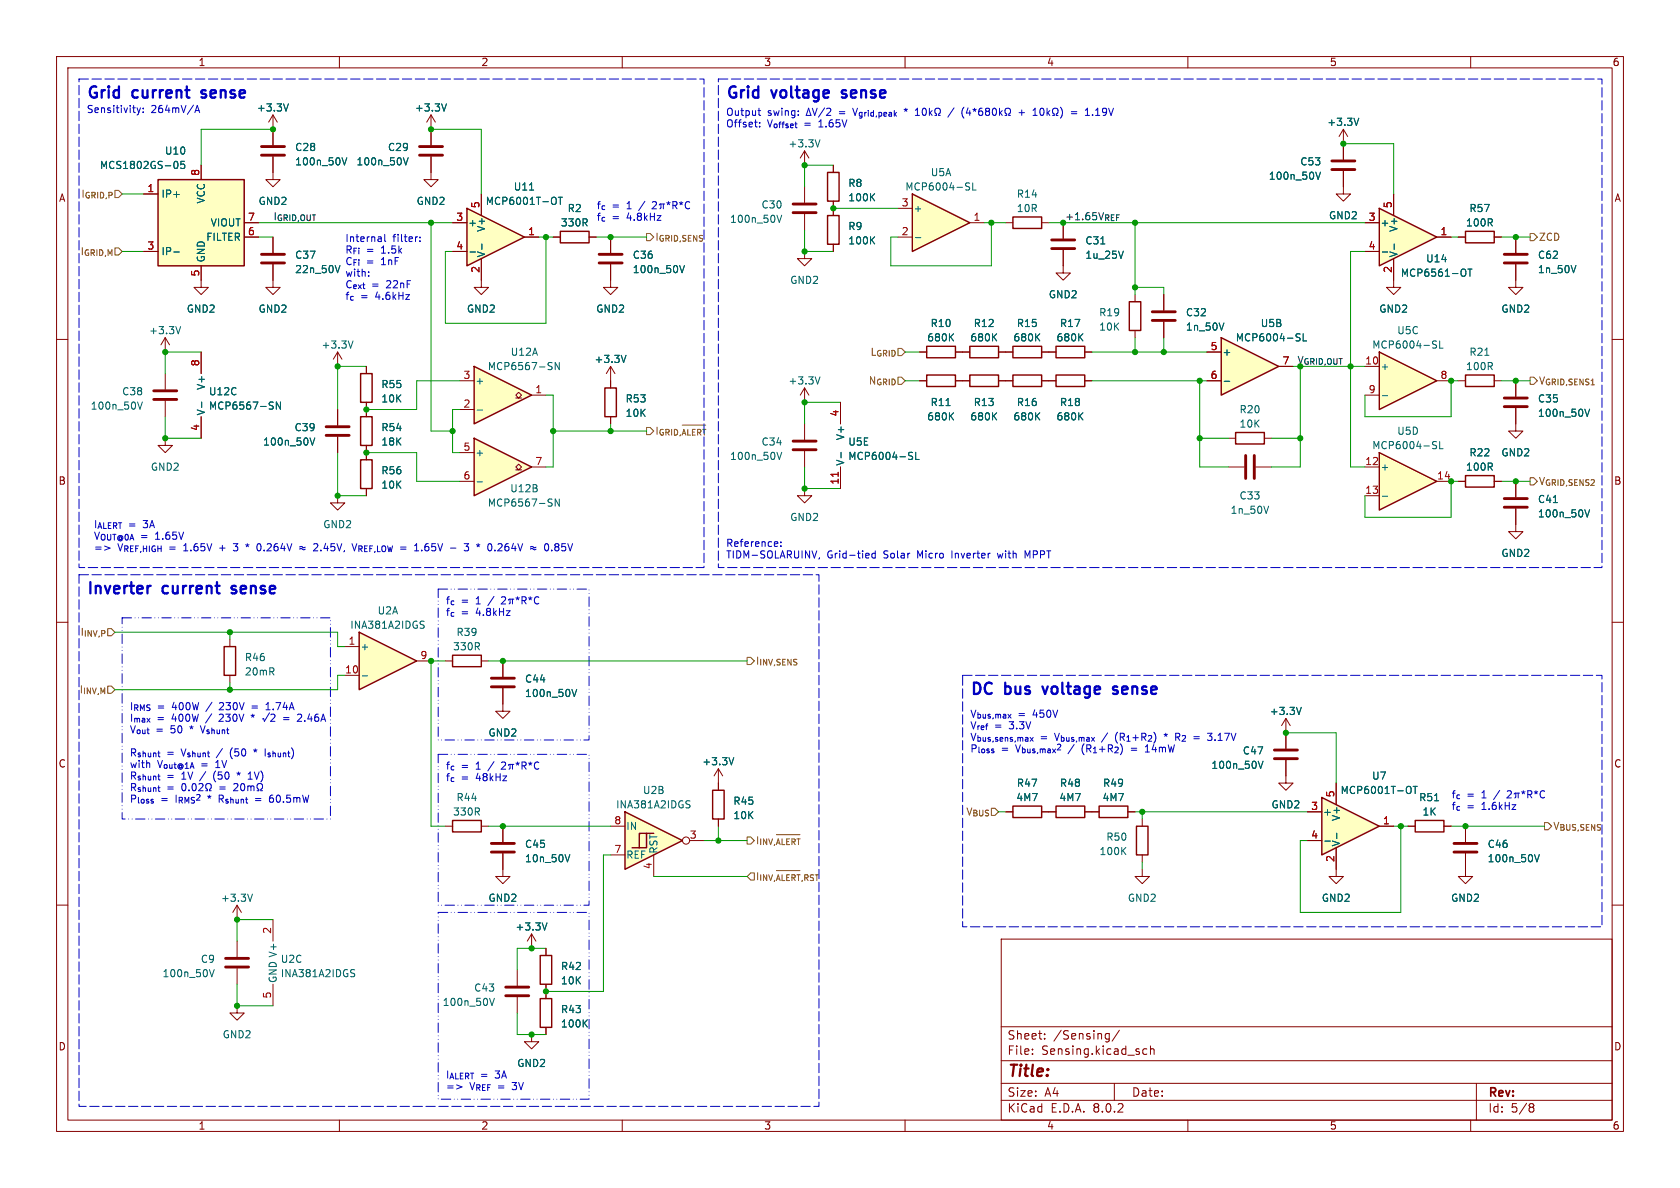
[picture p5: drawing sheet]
<svg xmlns="http://www.w3.org/2000/svg" width="297mm" height="210mm" viewBox="0 0 297 210" stroke-linecap="round" stroke-linejoin="round" font-family="sans-serif">
<g fill="none" stroke="#840000" stroke-width=".18">
<path d="M10 10h277v190h-277zM12 12h273v186h-273zM60 10v2M110 10v2M160 10v2M210 10v2M260 10v2M76.2 20.3l-.8 1.3M76.2 20.3v2.6M76.2 20.3l.8 1.3M10 60h2M85.1 49.5v1.3h1.3l-1.3 1.3-1.3-1.3h1.3"/>
<path d="M285 60h2M59.7 62.2l-.8 1.3M59.7 62.2v2.6M59.7 62.2l.8 1.3M217.2 77.5h1.2M223.5 77.5h1.3M217.2 82.6h2.8M222 82.6h2.8M257.8 85.1h1.3M264.2 85.1h1.2M10 110h2M285 110h2"/>
<path d="M10 160h2M285 160h2M177 166h108v32h-108zM60 198v2M110 198v2M160 198v2M177 194.5h108M177 191.5h108M177 187.5h108M177 181.5h108M182.5 186.3v.1M182.5 185.5v.1"/>
<path d="M184.7 183.6v.1M184.7 182.8v.1M195.7 182.7l.4 .1M196.1 182.7v1.2l-.1 .2-.4 .1M196.1 183.6l-.4 .1M197 191.5v3M197.9 182.1l-1.3 2M202 186.1l.3 .3 .4-.1M202.7 185.5l-.4-.1-.3 .3M203.4 185.5l.2-.1 .4 .1v.9M203.4 184.9v1.5M210 198v2"/>
<path d="M260 198v2M261 191.5v6.5M270.6 195.1h.3l.3 .3-.3 .3M270.6 195.7h.3M270.9 195.7l.2 .2 .1 .4-.3 .3h-.3"/>
</g>
<path d="M78.9 18.4l-.4 1.2M62.4 60.3l-.4 1.2M224.3 89.5l-.4 1.2" fill="none" stroke="#006464" stroke-width=".18"/>
<path d="M218.4 76.5h5.1v2h-5.1zM259.1 84.1h5.1v2h-5.1z" fill="none" stroke="#840000" stroke-width=".25"/>
<path d="M220.2 80.5v4.1M221.7 80.5v4.1" fill="none" stroke="#840000" stroke-width=".51"/>
<path d="M82.5 36.8l10.2 5.1-10.2 5.1z" fill="#ffffc2"/>
<path d="M82.5 36.8l10.2 5.1-10.2 5.1z" fill="none" stroke="#840000" stroke-width=".25"/>
<path d="M76.2 27.7v4.1h1.3l-1.3 1.2-1.3-1.2h1.3M76.2 22.9v2.8M80 39.4h2.5M85.1 34.3v3.8M80 44.5h2.5M85.1 45.7v3.8M92.7 41.9h2.5" fill="none" stroke="#840000" stroke-width=".18"/>
<path d="M71.3 27.9l.4 1.3 .5-1.3M93.6 33.6h.7M98.7 34.9h.7M99.1 34.9v1.2M83.1 44.5h.9M85.2 43.1v1" fill="none" stroke="#006464" stroke-width=".18"/>
<path d="M74.2 27.4h4M74.2 25.9h4" fill="none" stroke="#840000" stroke-width=".51"/>
<path d="M243.8 80l10.2 5.1-10.2 5.1z" fill="#ffffc2"/>
<path d="M243.8 80l10.2 5.1-10.2 5.1z" fill="none" stroke="#840000" stroke-width=".25"/>
<path d="M48.3 27.7v4.1h1.2l-1.2 1.2-1.3-1.2h1.3M48.3 20.3l-.8 1.3M48.3 20.3v5.4M48.3 20.3l.7 1.3M48.3 46.7v4.1h1.2l-1.2 1.3-1.3-1.3h1.3M48.3 41.9v2.8M241.3 82.6h2.5M241.3 87.6h2.5M254 85.1h2.5" fill="none" stroke="#840000" stroke-width=".18"/>
<path d="M51 18.4l-.4 1.2M60.5 27.9l.4 1.3 .4-1.3M60.1 46.9l-.4 1.3M253.5 78.7l.3 .1 .2 .3-.3 .2h-.3M253.5 78l.5 .1M254.5 78v1.3h.6M244.4 87.7h.9" fill="none" stroke="#006464" stroke-width=".18"/>
<path d="M46.2 27.4h4.1M46.2 25.9h4.1M46.2 46.5h4.1M46.2 45h4.1" fill="none" stroke="#840000" stroke-width=".51"/>
<path d="M83.8 64.8l10.2 5.1-10.2 5z" fill="#ffffc2"/>
<path d="M83.8 64.8l10.2 5.1-10.2 5z" fill="none" stroke="#840000" stroke-width=".25"/>
<path d="M237.5 25.4v2.8M237.5 30.2v2.8M29.2 59.7l-.8 1.3M29.2 59.7v2.5M29.2 59.7l.8 1.3M35.6 62.2v3.8M35.6 73.7v3.8M81.3 72.4h2.5M81.3 67.3h2.5M91.2 70.4h.5l-.5-.5 .5-.6 .5 .6-.5 .5h.5M94 69.9h2.5" fill="none" stroke="#840000" stroke-width=".18"/>
<path d="M232.6 30.4l.4 1.3 .4-1.3M31.9 57.7l-.4 1.3M35.7 71.1v.9M48.1 71.1h.2M48.2 71.8l.1 .2-.1 .3M49.6 71.1v1.2l-.7-1.2v1.2M84.3 72.5h1M97.4 64.1h.2M97.5 64.8l.1 .2-.1 .3M98.9 64.1v1.2l-.7-1.2v1.2" fill="none" stroke="#006464" stroke-width=".18"/>
<path d="M235.5 30h4M235.5 28.4h4" fill="none" stroke="#840000" stroke-width=".51"/>
<path d="M215.9 59.7l10.2 5.1-10.2 5.1z" fill="#ffffc2"/>
<path d="M215.9 59.7l10.2 5.1-10.2 5.1z" fill="none" stroke="#840000" stroke-width=".25"/>
<path d="M213.4 62.2h2.5M213.4 67.3h2.5M226.1 64.8h2.5" fill="none" stroke="#840000" stroke-width=".18"/>
<path d="M229.4 59.6l.3 .1 .1 .3-.2 .3h-.3M229.4 59l.4 .1M230.4 59v1.3h.6M216.4 67.4h1" fill="none" stroke="#006464" stroke-width=".18"/>
<path d="M243.8 62.2l10.2 5.1-10.2 5.1z" fill="#ffffc2"/>
<path d="M243.8 62.2l10.2 5.1-10.2 5.1zM259.1 66.3h5.1v2h-5.1z" fill="none" stroke="#840000" stroke-width=".25"/>
<path d="M246.4 49.5v1.3h1.2l-1.2 1.3-1.3-1.3h1.3M241.3 64.8h2.5M241.3 69.9h2.5M254 67.3h2.5M257.8 67.3h1.3M264.2 67.3h1.2" fill="none" stroke="#840000" stroke-width=".18"/>
<path d="M244.4 69.9h.9M253.5 60.9l.3 .1 .2 .3-.3 .2h-.3M253.5 60.3h.5M254.5 60.3v1.2h.6M262.5 62.8h.7" fill="none" stroke="#006464" stroke-width=".18"/>
<path d="M243.8 36.8l10.2 5.1-10.2 5.1z" fill="#ffffc2"/>
<path d="M243.8 36.8l10.2 5.1-10.2 5.1zM259.1 40.9h5.1v2h-5.1z" fill="none" stroke="#840000" stroke-width=".25"/>
<g fill="none" stroke="#840000" stroke-width=".18">
<path d="M237.5 33v1.3h1.3l-1.3 1.3-1.3-1.3h1.3M237.5 22.9l-.8 1.2M237.5 22.9v2.5M237.5 22.9l.8 1.2M241.3 39.4h2.5M246.4 34.3v3.8M205.7 52.1v2.8M205.7 56.9v2.8M241.3 44.5h2.5M246.4 45.7v3.8M254 41.9h2.5M257.8 41.9h1.3"/>
<path d="M264.2 41.9h1.2M268 46.7v4.1h1.2l-1.2 1.3-1.3-1.3h1.3M268 41.9v2.8M29.2 66v2.8M29.2 70.9v2.8M268 72.1v4.1h1.2l-1.2 1.3-1.3-1.3h1.3M268 67.3v2.8M268 89.9v4.1h1.2l-1.2 1.3-1.3-1.3h1.3M268 85.1v2.8M94 165.1l-.8 1.3M94 165.1v2.5M94 165.1l.7 1.3"/>
</g>
<g fill="none" stroke="#006464" stroke-width=".18">
<path d="M240.2 20.9l-.4 1.3M216.4 57.1l-.4 1.3M244.4 44.5h.9M246.5 43.1v1M259 47.6a.9 .9 0 0 1 0 1.2M259.5 47.6h.7M259.9 47.6v1.2M278.6 46.9l-.4 1.3M24.3 71.1l.4 1.2 .5-1.2M280.2 72.3l.4 1.3 .4-1.3M274.6 88.8h.7M280.2 90.1l.4 1.3 .4-1.3"/>
<path d="M96.7 163.1l-.4 1.3"/>
</g>
<path d="M203.7 55.1h4.1M203.7 56.6h4.1M265.9 46.5h4.1M265.9 45h4.1M27.2 70.6h4M27.2 69.1h4M265.9 71.9h4.1M265.9 70.4h4.1M265.9 89.7h4.1M265.9 88.1h4.1" fill="none" stroke="#840000" stroke-width=".51"/>
<path d="M83.8 77.5l10.2 5.1-10.2 5z" fill="#ffffc2"/>
<path d="M63.8 73.7h2v5h-2zM83.8 77.5l10.2 5.1-10.2 5zM63.8 81.3h2v5.1h-2zM80 115.8h5.1v2.1h-5.1zM95.5 168.9h2v5.1h-2zM95.5 176.5h2v5.1h-2z" fill="none" stroke="#840000" stroke-width=".25"/>
<g fill="none" stroke="#840000" stroke-width=".18">
<path d="M29.2 77.5v1.2h1.3l-1.3 1.3-1.3-1.3h1.3M59.7 72.4v2.8M59.7 77.2v2.8M64.8 72.4v1.3M64.8 78.7v2.6M59.7 87.6v1.3h1.3l-1.3 1.3-1.3-1.3h1.3M64.8 86.4v1.2M81.3 80h2.5M81.3 85.1h2.5M91.2 83.1h.5l-.5-.5 .5-.6 .5 .6-.5 .5h.5M94 82.6h2.5M78.7 116.8h1.3"/>
<path d="M85.1 116.8h1.3M91.4 171.5v2.7M91.4 176.3v2.8M96.5 167.6v1.3M96.5 174v2.5M94 182.9v1.3h1.2l-1.2 1.2-1.3-1.2h1.3M96.5 181.6v1.3"/>
</g>
<path d="M54.8 77.4l.4 1.3 .4-1.3M84.3 85.2h1M97.4 88.2l.2 .1M97.5 88.9l.1 .2-.1 .3M98.9 88.2v1.3l-.7-1.3v1.3M86.6 176.5l.4 1.2 .4-1.2M103.3 180.8l.5 .8M103.8 180.3l-.7 .7" fill="none" stroke="#006464" stroke-width=".18"/>
<path d="M57.7 77h4M57.7 75.4h4M89.4 176h4.1M89.4 174.5h4.1" fill="none" stroke="#840000" stroke-width=".51"/>
<g fill="#ffffc2">
<path d="M114.3 147.3v2.6h-1.3z"/>
<path d="M110.5 143.5l10.1 5.1-10.1 5.1z"/>
<path d="M113 147.3h2.6l-3.8 2.6h1.2z"/>
</g>
<path d="M80 145h5.1v2.1h-5.1zM110.5 143.5l10.1 5.1-10.1 5.1zM114.3 147.3v2.6h-1.3M115.6 147.3h-2.6v2.6h-1.2" fill="none" stroke="#840000" stroke-width=".25"/>
<g fill="none" stroke="#840000" stroke-width=".18">
<path d="M127 135.9l-.8 1.3M127 135.9v2.5M127 135.9l.8 1.3M78.7 146.1h1.3M85.1 146.1h1.3M88.9 150.9v4h1.3l-1.3 1.3-1.3-1.3h1.3M88.9 146.1v2.7M107.9 151.1h2.6M107.9 146.1h2.6M115.6 151.1v3.8M121.9 148.6h2.6M41.9 160l-.8 1.3"/>
<path d="M41.9 160v2.6M41.9 160l.8 1.3"/>
<circle cx="121.3" cy="148.6" r=".63"/>
</g>
<path d="M129.7 133.9l-.4 1.3M44.6 158.1l-.4 1.2M100.7 151.1l-.4 1.2M121.5 141.5l.5 .1M121.7 142.2l.3 .3-.3 .3" fill="none" stroke="#006464" stroke-width=".18"/>
<path d="M86.9 150.6h4M86.9 149.1h4" fill="none" stroke="#840000" stroke-width=".51"/>
<path d="M27.9 31.8h15.3v15.2h-15.3z" fill="#ffffc2"/>
<path d="M27.9 31.8h15.3v15.2h-15.3zM99.1 40.9h5v2h-5zM63.8 66h2v5.1h-2zM106.9 68.6h2.1v5.1h-2.1zM39.6 114.3h2.1v5.1h-2.1zM126 139.7h2v5.1h-2z" fill="none" stroke="#840000" stroke-width=".25"/>
<g fill="none" stroke="#840000" stroke-width=".18">
<path d="M25.4 34.3h2.5M35.6 29.2v2.6M43.2 39.4h2.5M25.4 44.5h2.5M35.6 47v3.8h1.2l-1.2 1.3-1.3-1.3h1.3M43.2 41.9h2.5M97.8 41.9h1.3M104.1 41.9h1.3M107.9 46.7v4.1h1.3l-1.3 1.3-1.2-1.3h1.2M107.9 41.9v2.8M64.8 64.8v1.2M64.8 71.1v1.3"/>
<path d="M107.9 64.8v3.8M107.9 73.7v1.2M107.9 64.8l-.7 1.2M107.9 64.8l.8 1.2M40.6 113v1.3M40.6 119.4v1.3M88.9 116.8v2.8M88.9 121.7v4h1.3l-1.3 1.3-1.3-1.3h1.3M127 138.4v1.3M127 144.8v1.3M41.9 177.8v1.3h1.3l-1.3 1.2-1.3-1.2h1.3M41.9 166.4v2.8"/>
<path d="M41.9 171.2v2.8M48.3 162.6v3.8M48.3 174v3.8"/>
</g>
<path d="M31 28.5a.68 .68 0 0 1 .5 .7 .68 .68 0 0 1-.5 .6M32.6 28.5h-.6l-.1 .6 .2-.1 .4 .1 .2 .1-.1 .5-.2 .1-.5-.1M30.7 44.5h1M120.2 46.9l.4 1.3 .4-1.3M110.7 62.8l-.5 1.3M101.1 121.9l.4 1.2 .5-1.2M37 171.4l.4 1.3 .5-1.3M62.2 171.4l.5 .1M62.5 172.1l.2 .2-.2 .4" fill="none" stroke="#006464" stroke-width=".18"/>
<path d="M105.9 46.5h4.1M105.9 45h4.1M86.9 119.9h4M86.9 121.4h4M39.9 170.9h4M39.9 169.4h4" fill="none" stroke="#840000" stroke-width=".51"/>
<path d="M63.5 111.8l10.2 5-10.2 5.1z" fill="#ffffc2"/>
<path d="M179.1 38.4h5v2h-5zM63.5 111.8l10.2 5-10.2 5.1z" fill="none" stroke="#840000" stroke-width=".25"/>
<path d="M177.8 39.4h1.3M184.1 39.4h1.3M188 39.4v2.8M188 44.2v2.8M142.2 86.4v1.2h1.3l-1.3 1.3-1.2-1.3h1.2M61 114.3h2.5M61 119.4h2.5M73.7 116.8h2.5M259.1 150.9v4h1.2l-1.2 1.3-1.3-1.3h1.3M259.1 146.1v2.7" fill="none" stroke="#840000" stroke-width=".18"/>
<path d="M194.6 43.1h.7M198.6 44.4l-.4 1.3M64 119.5h1M74.5 109.8l.5 .1M74.7 110.5l.3 .2-.3 .4M271.3 151.1l.4 1.2 .4-1.2" fill="none" stroke="#006464" stroke-width=".18"/>
<path d="M185.9 43.9h4.1M185.9 42.4h4.1M257 150.6h4.1M257 149.1h4.1" fill="none" stroke="#840000" stroke-width=".51"/>
<path d="M161.3 34.3l10.1 5.1-10.1 5.1z" fill="#ffffc2"/>
<g fill="none" stroke="#840000" stroke-width=".25">
<path d="M146.3 38.1h2v5.1h-2zM146.3 30.5h2v5.1h-2zM161.3 34.3l10.1 5.1-10.1 5.1zM199.6 53.3h2.1v5.1h-2.1zM163.8 61.2h5.1v2h-5.1zM163.8 66.3h5.1v2h-5.1zM171.4 66.3h5.1v2h-5.1zM171.4 61.2h5.1v2h-5.1zM179.1 61.2h5v2h-5zM179.1 66.3h5v2h-5zM186.7 66.3h5.1v2h-5.1zM186.7 61.2h5.1v2h-5.1z"/>
<path d="M200.9 146.1h2v5h-2zM250.2 145h5.1v2.1h-5.1z"/>
</g>
<g fill="none" stroke="#840000" stroke-width=".18">
<path d="M142.2 26.7v2.5M142.2 33v2.8M142.2 37.8v2.8M142.2 26.7l-.7 1.2M142.2 26.7l.8 1.2M147.3 29.2v1.3M147.3 35.6v2.5M158.7 36.8h2.6M171.4 39.4h2.6M142.2 44.5v1.2h1.3l-1.3 1.3-1.2-1.3h1.2M147.3 43.2v1.3M158.7 41.9h2.6"/>
<path d="M188 47v1.3h1.2l-1.2 1.2-1.3-1.2h1.3M200.7 52.1v1.2M200.7 58.4v1.3M142.2 68.6v2.5M142.2 74.9v2.8M142.2 79.8v2.8M142.2 68.6l-.7 1.3M142.2 68.6l.8 1.3M148.6 71.1v3.8M162.6 62.2h1.2M162.6 67.3h1.2M168.9 62.2h2.5"/>
<path d="M168.9 67.3h2.5M176.5 62.2h2.6M176.5 67.3h2.6M184.1 62.2h2.6M184.1 67.3h2.6M191.8 62.2h1.2M191.8 67.3h1.2M148.6 82.6v3.8M227.3 134.4v4h1.3l-1.3 1.3-1.2-1.3h1.2M227.3 127l-.7 1.3M227.3 127v5.3M227.3 127l.8 1.3"/>
<path d="M201.9 153.7v1.2h-1.2l1.2 1.3 1.3-1.3h-1.3M201.9 144.8v1.3M201.9 151.1v1.3M236.2 153.7v1.2h1.3l-1.3 1.3-1.3-1.3h1.3M248.9 146.1h1.3M255.3 146.1h1.2"/>
</g>
<g fill="none" stroke="#006464" stroke-width=".18">
<path d="M137.4 38l.4 1.3 .4-1.3M145 24.7l-.5 1.3M154.1 34.8l.5 .7M154.6 34.2l-.7 .8M170.9 32.9l.4 .2 .1 .3-.2 .2h-.3M170.9 32.3l.5 .1M172 32.3v1.3h.6M154.1 42.4l.5 .7M154.6 41.9l-.7 .7M161.8 42h1M168 59.5l.6 .8M168.6 59l-.7 .7"/>
<path d="M175.7 59.5l.5 .8M176.2 59l-.7 .7M183.3 59.5l.5 .8M183.8 59l-.7 .7M190.9 59.5l.5 .8M191.4 59l-.7 .7M137.4 80l.4 1.2 .4-1.2M145 66.6l-.5 1.3M148.7 80v.9M160.9 80h.4M161.9 80v1.2h.6M167.2 71.7h.8"/>
<path d="M168 73.5l.6 .7M168.6 73l-.7 .7M175.7 73.5l.5 .7M176.2 73l-.7 .7M183.3 73.5l.5 .7M183.8 73l-.7 .7M190.9 73.5l.5 .7M191.4 73l-.7 .7M160.9 80.6l.3 .1 .1 .3-.2 .2h-.3M222.4 134.6l.5 1.2 .4-1.2M230.1 125l-.5 1.3M198.5 150.3l.5 .8"/>
<path d="M199 149.8l-.7 .7M253.6 141.5h.7"/>
</g>
<path d="M140.2 37.6h4.1M140.2 36.1h4.1M140.2 79.5h4.1M140.2 78h4.1M225.3 134.1h4.1M225.3 132.6h4.1" fill="none" stroke="#840000" stroke-width=".51"/>
<path d="M148.2 83.5v.7" fill="none" stroke="#a90000" stroke-width=".18"/>
<path d="M233.7 141l10.1 5.1-10.1 5z" fill="#ffffc2"/>
<path d="M179.1 142.5h5v2h-5zM186.7 142.5h5.1v2h-5.1zM194.3 142.5h5.1v2h-5.1zM233.7 141l10.1 5.1-10.1 5z" fill="none" stroke="#840000" stroke-width=".25"/>
<g fill="none" stroke="#840000" stroke-width=".18">
<path d="M25.4 34.3h2.5M35.6 29.2v2.6M43.2 39.4h2.5M48.3 22.9v2.8M48.3 27.7v2.8M76.2 22.9v2.8M76.2 27.7v2.8M80 39.4h2.5M85.1 34.3v3.8M147.3 29.2v1.3M147.3 35.6v2.5M188 39.4v2.8"/>
<path d="M237.5 25.4v2.8M237.5 30.2v2.8M241.3 39.4h2.5M246.4 34.3v3.8M25.4 44.5h2.5M35.6 47v2.5M43.2 41.9h2.5M48.3 41.9v2.8M48.3 46.7v2.8M80 44.5h2.5M85.1 45.7v3.8M92.7 41.9h2.5"/>
<path d="M97.8 41.9h1.3M104.1 41.9h1.3M107.9 41.9v2.8M107.9 46.7v2.8M147.3 43.2v1.3M188 44.2v2.8M205.7 52.1v2.8M205.7 56.9v2.8M241.3 44.5h2.5M246.4 45.7v3.8M254 41.9h2.5M257.8 41.9h1.3"/>
<path d="M264.2 41.9h1.2M268 41.9v2.8M268 46.7v2.8M35.6 62.2v3.8M35.6 73.7v3.8M59.7 72.4v2.8M59.7 77.2v2.8M64.8 64.8v1.2M64.8 71.1v2.6M64.8 78.7v2.6M107.9 67.3v1.3M107.9 73.7v1.2"/>
<path d="M148.6 71.1v3.8M162.6 62.2h1.2M162.6 67.3h1.2M168.9 62.2h2.5M168.9 67.3h2.5M176.5 62.2h2.6M176.5 67.3h2.6M184.1 62.2h2.6M184.1 67.3h2.6M191.8 62.2h1.2M191.8 67.3h1.2M213.4 62.2h2.5"/>
<path d="M213.4 67.3h2.5M226.1 64.8h2.5M268 67.3v2.8M268 72.1v2.8M64.8 86.4v1.2M148.6 82.6v3.8M257.8 85.1h1.3M264.2 85.1h1.2M268 85.1v2.8M268 89.9v2.8M88.9 116.8v2.8M88.9 121.7v2.8"/>
<path d="M127 138.4v1.3M227.3 129.5v2.8M227.3 134.4v2.8M236.2 138.4v3.8M88.9 146.1v2.7M88.9 150.9v2.8M127 144.8v1.3M177.8 143.5h1.3M184.1 143.5h2.6M191.8 143.5h2.5M199.4 143.5h1.3M231.1 143.5h2.6"/>
<path d="M231.1 148.6h2.6M236.2 149.9v3.8M243.8 146.1h2.6M248.9 146.1h1.3M255.3 146.1h1.2M259.1 146.1v2.7M259.1 150.9v2.8M96.5 167.6v1.3M96.5 174v2.5M96.5 181.6v1.3"/>
</g>
<g fill="none" stroke="#006464" stroke-width=".18">
<path d="M51 18.4l-.4 1.2M78.9 18.4l-.4 1.2M31 28.5a.68 .68 0 0 1 .5 .7 .68 .68 0 0 1-.5 .6M32.6 28.5h-.6l-.1 .6 .2-.1 .4 .1 .2 .1-.1 .5-.2 .1-.5-.1M60.5 27.9l.4 1.3 .4-1.3M71.3 27.9l.4 1.3 .5-1.3M93.6 33.6h.7M98.7 34.9h.7M99.1 34.9v1.2M154.1 34.8l.5 .7M154.6 34.2l-.7 .8M232.6 30.4l.4 1.3 .4-1.3"/>
<path d="M240.2 20.9l-.4 1.3M30.7 44.5h1M60.1 46.9l-.4 1.3M83.1 44.5h.9M85.2 43.1v1M120.2 46.9l.4 1.3 .4-1.3M154.1 42.4l.5 .7M154.6 41.9l-.7 .7M168 59.5l.6 .8M168.6 59l-.7 .7M175.7 59.5l.5 .8M176.2 59l-.7 .7"/>
<path d="M183.3 59.5l.5 .8M183.8 59l-.7 .7M190.9 59.5l.5 .8M191.4 59l-.7 .7M194.6 43.1h.7M198.6 44.4l-.4 1.3M216.4 57.1l-.4 1.3M229.4 59.6l.3 .1 .1 .3-.2 .3h-.3M229.4 59l.4 .1M230.4 59v1.3h.6M244.4 44.5h.9M246.5 43.1v1"/>
<path d="M259 47.6a.9 .9 0 0 1 0 1.2M259.5 47.6h.7M259.9 47.6v1.2M278.6 46.9l-.4 1.3M35.7 71.1v.9M48.1 71.1h.2M48.2 71.8l.1 .2-.1 .3M49.6 71.1v1.2l-.7-1.2v1.2M54.8 77.4l.4 1.3 .4-1.3M110.7 62.8l-.5 1.3M148.7 80v.9M160.9 80h.4"/>
<path d="M161.9 80v1.2h.6M167.2 71.7h.8M168 73.5l.6 .7M168.6 73l-.7 .7M175.7 73.5l.5 .7M176.2 73l-.7 .7M183.3 73.5l.5 .7M183.8 73l-.7 .7M190.9 73.5l.5 .7M191.4 73l-.7 .7M216.4 67.4h1M280.2 72.3l.4 1.3 .4-1.3"/>
<path d="M160.9 80.6l.3 .1 .1 .3-.2 .2h-.3M274.6 88.8h.7M280.2 90.1l.4 1.3 .4-1.3M101.1 121.9l.4 1.2 .5-1.2M129.7 133.9l-.4 1.3M222.4 134.6l.5 1.2 .4-1.2M230.1 125l-.5 1.3M249.8 139h.8M250.2 139v1.3M100.7 151.1l-.4 1.2M234.2 148.7h1M236.3 147.3v.9"/>
<path d="M253.6 141.5h.7M271.3 151.1l.4 1.2 .4-1.2M96.7 163.1l-.4 1.3M103.3 180.8l.5 .8M103.8 180.3l-.7 .7"/>
</g>
<path d="M114.3 41.3h.6l.7 .6-.7 .6h-.6zM270.5 41.3h.6l.7 .6-.7 .6h-.6zM114.3 75.6h.6l.7 .6-.7 .6h-.6zM120.6 75.2h4.2M270.5 66.7h.6l.7 .6-.7 .6h-.6zM270.5 84.5h.6l.7 .6-.7 .6h-.6zM132.1 116.2h.6l.6 .6-.6 .7h-.6zM132.1 148h.6l.6 .6-.6 .6h-.6zM132.7 154.3h.6v1.3h-.6l-.6-.7zM137.3 153.9h4.1M137.3 147.5h4.1M273 145.4h.7l.6 .7-.6 .6h-.7z" fill="none" stroke="#725600" stroke-width=".18"/>
<g fill="none" stroke="#0000c2" stroke-width=".18">
<path d="M24.2 19.1l.3 .8M24.5 19.9l-.3 .4M24.8 19.1l-.3 .8M25.3 19.8v.1M25.3 19.1v.1M34.5 19.9l.4-1.3 .4 1.3M34.6 19.5h.6M134 19.6h.5M134.2 19.1v1.1l.3 .2M141.1 19.6v.1M142.9 19.1l.5 1.3h-.9zM143.6 19.1l.4 1.3 .5-1.3"/>
<path d="M145.8 19.1l-1.1 1.6M146.2 19.3l.4-.2 .3 .4-.8 .9h.8M150.7 19.1l.5 1.3 .4-1.3M152.4 19.9v.8l-.2 .2-.2-.1M152.4 19.9h-.3l-.2 .2 .1 .4h.4M152.9 19.9v.6M153.2 19.9l-.3 .2M153.5 19.5v.1M153.5 19.9v.6M154.4 19.9h-.3l-.2 .2 .1 .4h.4M154.4 19.5v1M155.4 19.9h.3l.2 .2-.1 .4h-.4"/>
<path d="M155.4 19.9v1M157.2 19.9h.4v.6M158.1 19.5v1M158.5 19.9l-.4 .4M159.8 19.3l.3 .1-.1 .3M161.8 19.5l.4-.4v1.3M163.2 19.3l.1-.2a.68 .68 0 0 1 .5 .7 .68 .68 0 0 1-.5 .6l-.1-.1-.2-.4zM164.3 19.1v1.3M164.4 19.9l.4 .5M164.8 19.6l-.5 .4M168.7 19.1l-1.1 1.6M170.4 19a1.46 1.46 0 0 0 0 1.9"/>
<path d="M171.1 19.1l-.3 .9h.8M171.4 19.6v.8M172 19.3l.3 .1M172.3 19.1v.3M172.3 19.4l-.2 .3M172.3 19.4l.2 .3M172.6 19.3l-.3 .1M173.6 19.1l-.3 .1a.86 .86 0 0 0 0 1.2l.4-.1v-.4l-.2-.3-.4 .1-.1 .2M174.5 19.7l-.3 .2 .1 .4 .2 .1 .3-.1 .1-.1v-.3l-.2-.2M174.5 19.7l-.3-.3 .3-.3h.2l.2 .3-.2 .3M174.5 19.7h.2M175.6 19.3l.1-.2a.68 .68 0 0 1 .5 .7 .68 .68 0 0 1-.5 .6l-.1-.1-.2-.4z"/>
<path d="M176.7 19.1v1.3M176.8 19.9l.4 .5M177.2 19.6l-.5 .4M180.1 19.9h1M180.6 19.4v1M184 19.3l.1-.2a.68 .68 0 0 1 .5 .7 .68 .68 0 0 1-.5 .6l-.1-.1-.2-.4zM185.1 19.1v1.3M185.2 19.9l.4 .5M185.6 19.6l-.5 .4M187.5 19a1.46 1.46 0 0 1 0 1.9M189.4 19.7h1M192.1 19.3l.1-.2v1.3"/>
<path d="M193.7 19.5l.4-.4v1.3M195.6 19.7l-.2 .2h-.4l-.1-.2 .1-.5 .4-.1 .2 .2a.84 .84 0 0 1-.3 1.1h-.3M196 19.1l.4 1.3 .4-1.3M115.3 35.8l.5-.2 .3 .4-.8 .9h.8M116.8 36.1v.6l-.1 .2M117.3 36.1v.8M117.5 36.1h-.8l-.2 .1M117.9 35.8l.3 .1M118.2 35.6v.3M118.2 35.9l-.2 .3M118.2 35.9l.2 .3M118.5 35.8l-.3 .1"/>
<path d="M119 36.3l.6-.1 .1-.1-.1-.3-.6-.2v1.3M119.3 36.3l.4 .6M120.1 35.8l.3 .1M120.4 35.6v.3M120.4 35.9l-.2 .3M120.4 35.9l.2 .3M120.7 35.8l-.3 .1M121.9 35.8a.6 .6 0 0 0-.8 .4 .6 .6 0 0 0 .6 .7l.2-.1M134.3 22.3v.1M134.3 21.7v.1M141.1 20.3v.1M155 20.5l-.1 .2"/>
<path d="M156.3 20.2l.4-.1v-.2h-.3l-.1 .1v.5h.4M157.6 20.1l-.5 .2 .2 .2h.3M158.2 20.2l.3 .3M161.8 20.4h.8M165.3 20.4h.3v-.2a.54 .54 0 0 1-.3-.8 .54 .54 0 0 1 .8-.2 .58 .58 0 0 1-.2 1v.2h.3M177.7 20.4h.3v-.2a.54 .54 0 0 1-.3-.8 .54 .54 0 0 1 .8-.2 .58 .58 0 0 1-.2 1v.2h.3M182.6 20.4h.8M186.1 20.4h.3v-.2a.54 .54 0 0 1-.3-.8 .54 .54 0 0 1 .8-.2 .58 .58 0 0 1-.2 1v.2h.3M189.4 20.1h1M193.2 20.3v.1M193.7 20.4h.7M65.2 48.7v.1"/>
<path d="M65.2 48.1v.1M67.3 41.9l.1 .8M67.4 42.6l-.1 .1M67.4 42.2h-.1M68 41.4v1.1l.2 .2M73.7 41.9h.1M74.2 42.6v.1M74.2 41.9v.1M18.5 96.5l1 .4-1 .4M41.2 96.1h.8M41.2 97.3l.2 .1M43.4 96.3l.3 .1"/>
<path d="M43.7 96.1v.3M43.7 96.4l-.2 .3M43.7 96.4l.2 .3M44 96.3l-.3 .1M46 96.2l-.2-.1a.68 .68 0 0 0-.4 .6 .68 .68 0 0 0 .4 .7l.2-.1M53 97.1l.2-.1 .5 .2M53 96.7l.2-.1 .5 .2M62.2 96.1l.5 1.3 .4-1.3M63.4 97h.4M63.8 96.5h-.4v1M79.6 96.9h1M82.1 96.1h.7l-.4 .5"/>
<path d="M86.5 96.1a.79 .79 0 0 0 0 1.3M88.2 96.1l.4 .1M88.7 96.7l-.7 .7h.8M96.3 96.3v.8M101.2 96.1l-.4 1.3M137.3 95.8l.2 .3-.6 .1M137.4 96.5l-.1 .1M138 96.5v.1M138 95.8v.1M144.4 97.4l-.4 1.2M144.9 98.6l-.1 .2M153.5 97.8l.1 .3-.6 .1"/>
<path d="M153.6 98.6h-.1M154.7 97.4v1.2M154.7 97.9l-.3-.1-.3 .2 .2 .6h.4M176.3 97.8l.3 .8M181.6 98.3l-.4-.9v1.2M88.7 105.6l.4-.1 .3 .4-.8 .9h.8M90.2 105.9v.7l-.2 .2M90.6 105.9v.9M90.8 105.9h-.7l-.2 .2M91.2 105.7l.3 .1M91.5 105.5v.3M91.5 105.8l-.2 .2"/>
<path d="M91.5 105.8l.2 .2M91.8 105.7l-.3 .1M92.3 106.2l.6-.1 .1-.2v-.3l-.7-.1v1.3M92.6 106.2l.4 .6M93.4 105.7l.3 .1M93.7 105.5v.3M93.7 105.8l-.1 .2M93.7 105.8l.2 .2M94 105.7l-.3 .1M95.3 105.6a.6 .6 0 0 0-.9 .4 .6 .6 0 0 0 .6 .8l.3-.2M32.4 138.5a.72 .72 0 0 0 .2 1.3 .79 .79 0 0 0 0-1.3M33.4 139.7v.1"/>
<path d="M34.3 138.5a.72 .72 0 0 0 .1 1.3 .79 .79 0 0 0 0-1.3M35.3 138.5l-.1 .1M35.4 128.3l.4 1.3M35.6 138.5l.3 .3-.1 .3-.7 .7h.8M36.4 139.8h.3v-.3a.54 .54 0 0 1-.3-.7 .54 .54 0 0 1 .8-.2 .58 .58 0 0 1-.2 .9v.3h.3M41.3 138.6l.5-.1 .3 .4-.8 .9h.8M41.9 136.6l.3 .2-.2 .2M42.7 138.6l.1-.1a.68 .68 0 0 1 .5 .6 .68 .68 0 0 1-.5 .7 .84 .84 0 0 1-.1-1.2zM43.8 138.9v.9M43.8 139.1l.4-.2 .2 .2M43.9 137.7h.7M43.9 136.8l.3-.3v1.2"/>
<path d="M44.4 139.1l.1-.2 .3 .1 .1 .8M44.4 139.1v.7M44.4 126.4l.3 .1-.2 .3M44.5 124.8h1M44.5 125.2h1M44.8 132.6l.3 .1-.2 .2M45.4 138.9l.1 .5 .2 .1v.3h-.3M46.4 138.9v.5l-.3 .1v.3h.3M46.9 132.4v1.2M47 125.5h.8M47 124.6l.4-.4v1.3M47.6 126l-.9 1.5-.1-.5-.2 .1"/>
<path d="M48.1 126.2l-.2 .2M48.4 126.2l.2 .3v.3l-.8 .7h.8M50.1 126.8h1M50.1 127.2h1M52.8 126.2l-.2 .2M53.1 126.2l.2 .3M53.3 126.6l-.8 .9h.8M88.7 134.8l.4-.1 .3 .4-.8 .9h.8M90.2 135.1v.7l-.2 .2M90.6 135.1v.9M90.8 135.1h-.7l-.2 .2M91.2 134.9l.3 .1"/>
<path d="M91.5 134.7v.3M91.5 135l-.2 .2M91.5 135l.2 .2M91.8 134.9l-.3 .1M92.3 135.4l.6-.1 .1-.2v-.3l-.7-.1v1.3M92.6 135.4l.4 .6M93.4 134.9l.3 .1M93.7 134.7v.3M93.7 135l-.1 .2M93.7 135l.2 .2M94 134.9l-.3 .1M95.3 134.8a.6 .6 0 0 0-.9 .4 .6 .6 0 0 0 .6 .8l.3-.1"/>
<path d="M213.5 129.6h.8l-.5 .5 .3 .1 .2 .1M214.3 130.6l-.3 .3h-.3M266.5 139.9l.4-.1 .3 .3-.8 1h.8M269 140l.3 .1M269.3 139.8v.3M269.6 140l-.3 .1M271.2 140l.3 .1M271.5 139.8v.3M271.8 140l-.3 .1M273.1 139.9a.6 .6 0 0 0-.9 .4 .6 .6 0 0 0 .6 .8l.3-.2M48 140.6h-.1a.86 .86 0 0 0 0 1.2h.2M48.1 141h-.2l-.3 .3"/>
<path d="M268 140.2v.7l-.2 .2M268.4 140.2v.9M268.6 140.2h-.7l-.2 .2M269.3 140.1l-.2 .2M269.3 140.1l.2 .2M270.1 140.4h.6l.1-.2v-.3l-.7-.1v1.3M270.4 140.4l.4 .7M271.5 140.1l-.1 .2M271.5 140.1l.2 .2M80.7 191.8l1 .3-1 .4"/>
</g>
<path d="M35.6 17.2l.2 .1M35.7 16l-.1 .2 .1 .3M148.8 17.2l.2 .1M148.9 16l-.1 .2 .1 .3M26.6 103.6l-.3 .1M40.9 104.8l.2 .1M41 103.7l-.1 .1 .1 .3M184.3 121.3l.5 1.4M197.5 121.4l-.5-.1-.2 .3 .1 .3 .6 .2 .1 .2-.1 .3-.2 .1-.5-.1" fill="none" stroke="#0000c2" stroke-width=".4"/>
<path d="M21.6 109.2h36.8v35.6h-36.8zM77.5 104.1h26.6v26.7h-26.6zM77.5 133.4h26.6v26.6h-26.6zM77.5 161.3h26.6v33h-26.6z" fill="none" stroke="#0000c2" stroke-width=".18" stroke-dasharray="1.7 .6 0 .6 0 .6"/>
<path d="M14 14h110.5v86.3h-110.5zM127 14h156.2v86.3h-156.2zM14 101.6h130.8v94h-130.8zM170.2 119.4h113v44.4h-113z" fill="none" stroke="#0000c2" stroke-width=".18" stroke-dasharray="1.7 .6"/>
<g fill="none" stroke="#009600" stroke-width=".18">
<path d="M21.6 34.3h3.8M45.7 39.4h34.3M48.3 22.9h-12.7v6.3M76.2 39.4v36.8h3.8M76.2 22.9h8.9v11.4M147.3 36.8h11.4M147.3 29.2h-5.1v3.8M174 39.4h3.8M175.3 39.4v7.6h-17.8v-5.1h1.2M185.4 39.4h55.9M200.7 39.4v12.7M237.5 25.4h8.9v8.9"/>
<path d="M21.6 44.5h3.8M45.7 41.9h2.6M95.2 41.9h2.6M96.5 41.9v15.3h-17.8v-12.7h1.3M105.4 41.9h8.9M142.2 40.6v3.9h5.1M200.7 50.8h5v1.3M200.7 59.7v2.5M205.7 59.7v2.5M241.3 44.5h-2.5v38.1h2.5M256.5 41.9h1.3M265.4 41.9h5.1"/>
<path d="M29.2 73.7v3.8h6.4M35.6 62.2h-6.4v3.8M64.8 64.8h-5.1v7.6M81.3 72.4h-1.3v7.6h1.3M81.3 67.3h-7.6v5.1h-8.9M96.5 69.9h1.3v12.7h-1.3M97.8 76.2h16.5M107.9 74.9v1.3M148.6 71.1h-6.4v3.8M160 62.2h2.6M160 67.3h2.6M193 62.2h20.4"/>
<path d="M193 67.3h20.4M212.1 77.5h5.1M212.1 67.3v15.3h5.1M224.8 77.5h5.1M228.6 64.8h10.2M229.9 64.8v17.8h-5.1M257.8 67.3h-1.3v6.4h-15.2v-3.8M265.4 67.3h5.1M59.7 80v7.6h5.1M64.8 80h8.9v5.1h7.6M142.2 82.6v3.8h6.4M257.8 85.1h-1.3v6.3h-15.2v-3.8"/>
<path d="M265.4 85.1h5.1M20.3 111.8h39.4v2.5h1.3M40.6 111.8v1.2M61 119.4h-1.3v2.5h-39.4M78.7 116.8h-2.5v29.3h2.5M86.4 116.8h45.7M40.6 120.7v1.2M227.3 129.5h8.9v8.9M86.4 146.1h21.5M107.9 151.1h-1.2v24.2h-10.2M115.6 154.9h16.5M124.5 148.6h7.6"/>
<path d="M127 146.1v2.5M200.7 143.5h30.4M201.9 143.5v1.3M201.9 152.4v1.3M246.4 146.1h2.5M247.6 146.1v15.2h-17.7v-12.7h1.2M256.5 146.1h16.5M41.9 174v3.8h6.4M48.3 162.6h-6.4v3.8M91.4 179.1v3.8h5.1M96.5 167.6h-5.1v3.9"/>
</g>
<path d="M148.2 83.5v.7" fill="none" stroke="#a90000" stroke-width=".18"/>
<g fill="#009600" stroke="#009600" stroke-width=".18">
<circle cx="247.6" cy="146.1" r=".46"/>
<circle cx="259.1" cy="146.1" r=".46"/>
<circle cx="201.9" cy="143.5" r=".46"/>
<circle cx="212.1" cy="77.5" r=".46"/>
<circle cx="212.1" cy="67.3" r=".46"/>
<circle cx="175.3" cy="39.4" r=".46"/>
<circle cx="188" cy="39.4" r=".46"/>
<circle cx="200.7" cy="50.8" r=".46"/>
<circle cx="205.7" cy="62.2" r=".46"/>
<circle cx="227.3" cy="129.5" r=".46"/>
<circle cx="229.9" cy="77.5" r=".46"/>
<circle cx="256.5" cy="85.1" r=".46"/>
<circle cx="268" cy="85.1" r=".46"/>
<circle cx="256.5" cy="67.3" r=".46"/>
<circle cx="268" cy="67.3" r=".46"/>
<circle cx="268" cy="41.9" r=".46"/>
<circle cx="200.7" cy="39.4" r=".46"/>
<circle cx="237.5" cy="25.4" r=".46"/>
<circle cx="200.7" cy="62.2" r=".46"/>
<circle cx="29.2" cy="62.2" r=".46"/>
<circle cx="29.2" cy="77.5" r=".46"/>
<circle cx="64.8" cy="80" r=".46"/>
<circle cx="41.9" cy="162.6" r=".46"/>
<circle cx="41.9" cy="177.8" r=".46"/>
<circle cx="142.2" cy="29.2" r=".46"/>
<circle cx="147.3" cy="36.8" r=".46"/>
<circle cx="142.2" cy="71.1" r=".46"/>
<circle cx="142.2" cy="86.4" r=".46"/>
<circle cx="142.2" cy="44.5" r=".46"/>
<circle cx="107.9" cy="41.9" r=".46"/>
<circle cx="96.5" cy="41.9" r=".46"/>
<circle cx="80" cy="76.2" r=".46"/>
<circle cx="64.8" cy="72.4" r=".46"/>
<circle cx="76.2" cy="116.8" r=".46"/>
<circle cx="88.9" cy="116.8" r=".46"/>
<circle cx="40.6" cy="111.8" r=".46"/>
<circle cx="40.6" cy="121.9" r=".46"/>
<circle cx="97.8" cy="76.2" r=".46"/>
<circle cx="107.9" cy="76.2" r=".46"/>
<circle cx="59.7" cy="87.6" r=".46"/>
<circle cx="48.3" cy="22.9" r=".46"/>
<circle cx="76.2" cy="39.4" r=".46"/>
<circle cx="76.2" cy="22.9" r=".46"/>
<circle cx="59.7" cy="64.8" r=".46"/>
<circle cx="94" cy="167.6" r=".46"/>
<circle cx="96.5" cy="175.3" r=".46"/>
<circle cx="88.9" cy="146.1" r=".46"/>
<circle cx="94" cy="182.9" r=".46"/>
<circle cx="127" cy="148.6" r=".46"/>
</g>
<g font-size="2.8" fill="#0000c2">
<text x="15.2" y="17.5">Grid</text>
<text x="23.6" y="17.5">current</text>
<text x="36.6" y="17.5">sense</text>
<text x="128.3" y="17.5">Grid</text>
<text x="136.6" y="17.5">voltage</text>
<text x="149.8" y="17.5">sense</text>
<text x="15.2" y="105.2">Inverter</text>
<text x="28.9" y="105.2">current</text>
<text x="41.9" y="105.2">sense</text>
<text x="171.4" y="122.9">DC</text>
<text x="177.8" y="122.9">bus</text>
<text x="185.3" y="122.9">voltage</text>
<text x="198.5" y="122.9">sense</text>
</g>
<text font-size="2.8" fill="#840000" x="178" y="190.9">Title:</text>
<g font-size="2.1" fill="#840000">
<text x="178" y="184">Sheet:</text>
<text x="186.2" y="184">/Sensing/</text>
<text x="178" y="186.7">File:</text>
<text x="184.1" y="186.7">Sensing.kicad_sch</text>
<text x="178" y="196.9">KiCad</text>
<text x="178" y="194.1">Size:</text>
<text x="184.7" y="194.1">A4</text>
<text x="185.7" y="196.9">E.D.A.</text>
<text x="193.3" y="196.9">8.0.2</text>
<text x="200" y="194.1">Date:</text>
<text x="263" y="194.3">Rev:</text>
<text x="263" y="196.9">Id:</text>
<text x="267.1" y="196.9">5/8</text>
</g>
<g font-size="1.8" fill="#840000">
<text x="35" y="11.9">1</text>
<text x="85" y="11.9">2</text>
<text x="135" y="11.9">3</text>
<text x="185" y="11.9">4</text>
<text x="235" y="11.9">5</text>
<text x="285" y="11.9">6</text>
<text x="10.3" y="35.9">A</text>
<text x="285.3" y="35.9">A</text>
<text x="10.3" y="85.9">B</text>
<text x="10.3" y="135.9">C</text>
<text x="285.3" y="135.9">C</text>
<text x="10.3" y="185.9">D</text>
<text x="285.3" y="185.9">D</text>
<text x="35" y="199.9">1</text>
<text x="85" y="199.9">2</text>
<text x="135" y="199.9">3</text>
<text x="185" y="199.9">4</text>
<text x="235" y="199.9">5</text>
<text x="285" y="199.9">6</text>
</g>
<g font-size="1.8" fill="#0000c2">
<text x="15.2" y="20.1">Sensitivity:</text>
<text x="26.7" y="20.1">264mV/A</text>
<text x="128.3" y="20.6">Output</text>
<text x="128.3" y="22.6">Offset:</text>
<text x="135.7" y="20.6">swing:</text>
<text x="135.7" y="22.6">V_{offset}</text>
<text x="142.3" y="22.6">=</text>
<text x="145" y="22.6">1.65V</text>
<text x="148.6" y="20.6">=</text>
<text x="160.6" y="20.6">*</text>
<text x="181.6" y="20.6">+</text>
<text x="191.2" y="20.6">=</text>
<text x="105.4" y="37.1">f_{c}=</text>
<text x="105.4" y="39.1">f_{c}=</text>
<text x="110.9" y="37.1">1</text>
<text x="110.9" y="39.1">4.8kHz</text>
<text x="113.3" y="37.1">/</text>
<text x="61" y="42.9">Internal</text>
<text x="61" y="44.9">R_{Fi}</text>
<text x="61" y="47">C_{Fi}</text>
<text x="64.8" y="44.9">=</text>
<text x="64.8" y="47">=</text>
<text x="67.5" y="44.9">1.5k</text>
<text x="67.5" y="47">1nF</text>
<text x="69.4" y="42.9">filter:</text>
<text x="61" y="49">with:</text>
<text x="61" y="51">C_{ext}</text>
<text x="61" y="53.1">f_{c}=</text>
<text x="65.7" y="51">=</text>
<text x="66.5" y="53.1">4.6kHz</text>
<text x="68.4" y="51">22nF</text>
<text x="16.5" y="93.5">I_{ALERT} 3A</text>
<text x="16.5" y="95.5">V_{OUT@0A}1.65V</text>
<text x="22.7" y="93.5">=</text>
<text x="24.8" y="95.5">=</text>
<text x="16.5" y="97.5">=&gt;</text>
<text x="20.8" y="97.5">V_{REF,HIGH}1.65V</text>
<text x="30" y="97.5">=</text>
<text x="39.2" y="97.5">+</text>
<text x="42" y="97.5">3</text>
<text x="46.5" y="97.5">0.264V</text>
<text x="54.2" y="97.5">þÿ&quot;H</text>
<text x="56.9" y="97.5">2.45V,</text>
<text x="64" y="97.5">V_{REF,LOW}1.65V</text>
<text x="72.6" y="97.5">=</text>
<text x="81.9" y="97.5">-</text>
<text x="84.6" y="97.5">3</text>
<text x="87" y="97.5">*</text>
<text x="89.1" y="97.5">0.264V</text>
<text x="96.8" y="97.5">þÿ&quot;H</text>
<text x="128.3" y="96.8">Reference:</text>
<text x="128.3" y="98.8">TIDM-SOLARUINV,</text>
<text x="146.2" y="98.8">Grid-tied</text>
<text x="156.3" y="98.8">Solar</text>
<text x="162.4" y="98.8">Micro</text>
<text x="168.7" y="98.8">Inverter</text>
<text x="177.1" y="98.8">with</text>
<text x="182" y="98.8">MPPT</text>
<text x="78.7" y="106.9">f_{c}=</text>
<text x="84.3" y="106.9">1</text>
<text x="86.6" y="106.9">/</text>
<text x="78.7" y="109">f_{c}=</text>
<text x="84.3" y="109">4.8kHz</text>
<text x="22.9" y="125.6">I_{RMS} 400W</text>
<text x="27.8" y="125.6">=</text>
<text x="36.8" y="125.6">/</text>
<text x="39.3" y="125.6">230V</text>
<text x="47.9" y="125.6">1.74A</text>
<text x="22.9" y="127.7">I_{max}</text>
<text x="22.9" y="129.7">V_{out}</text>
<text x="27.5" y="129.7">=</text>
<text x="27.7" y="127.7">=</text>
<text x="30.3" y="129.7">50</text>
<text x="30.5" y="127.7">400W</text>
<text x="33.9" y="129.7">*</text>
<text x="36" y="129.7">V_{shunt}</text>
<text x="36.7" y="127.7">/</text>
<text x="39.2" y="127.7">230V</text>
<text x="45.1" y="127.7">*</text>
<text x="53.9" y="127.7">2.46A</text>
<text x="171.4" y="127">V_{bus,max} 450V</text>
<text x="171.4" y="129">V_{ref}</text>
<text x="171.4" y="131.1">V_{bus,sens,max} V_{bus,max} (R_{1}+R_{2})R_{2}</text>
<text x="175.8" y="129">=</text>
<text x="178.5" y="129">3.3V</text>
<text x="180" y="127">=</text>
<text x="183.9" y="131.1">=</text>
<text x="195.1" y="131.1">/</text>
<text x="206.5" y="131.1">*</text>
<text x="212.1" y="131.1">=</text>
<text x="214.8" y="131.1">3.17V</text>
<text x="22.9" y="133.8">R_{shunt}</text>
<text x="22.9" y="135.9">with</text>
<text x="22.9" y="137.9">R_{shunt}</text>
<text x="27.8" y="135.9">V_{out@1A} 1V</text>
<text x="29.5" y="133.8">=</text>
<text x="29.5" y="137.9">=</text>
<text x="32.2" y="133.8">V_{shunt}</text>
<text x="32.2" y="137.9">1V</text>
<text x="35.7" y="135.9">=</text>
<text x="35.7" y="137.9">/</text>
<text x="38.2" y="137.9">(50</text>
<text x="38.6" y="133.8">/</text>
<text x="41.1" y="133.8">(50</text>
<text x="42.6" y="137.9">*</text>
<text x="44.7" y="137.9">1V)</text>
<text x="45.6" y="133.8">*</text>
<text x="47.7" y="133.8">I_{shunt})</text>
<text x="78.7" y="136.1">f_{c}=</text>
<text x="84.3" y="136.1">1</text>
<text x="86.6" y="136.1">/</text>
<text x="171.4" y="133.1">P_{loss}</text>
<text x="177" y="133.1">=</text>
<text x="179.7" y="133.1">V_{bus,max}^{2}</text>
<text x="189.2" y="133.1">/</text>
<text x="191.7" y="133.1">(R_{1}+R_{2}) 14mW</text>
<text x="22.9" y="139.9">R_{shunt}</text>
<text x="22.9" y="142">P_{loss}</text>
<text x="28.4" y="142">=</text>
<text x="29.5" y="139.9">=</text>
<text x="31.1" y="142">I_{RMS}^{2}</text>
<text x="37" y="142">*</text>
<text x="39.1" y="139.9">=</text>
<text x="39.2" y="142">R_{shunt}</text>
<text x="48.5" y="142">60.5mW</text>
<text x="78.7" y="138.2">f_{c}=</text>
<text x="84.3" y="138.2">48kHz</text>
<text x="256.5" y="141.2">f_{c}=</text>
<text x="256.5" y="143.3">f_{c}=</text>
<text x="262.1" y="141.2">1</text>
<text x="262.1" y="143.3">1.6kHz</text>
<text x="264.4" y="141.2">/</text>
<text x="78.7" y="190.7">I_{ALERT} 3A</text>
<text x="84.9" y="190.7">=</text>
<text x="78.7" y="192.8">=&gt;</text>
<text x="83.1" y="192.8">V_{REF} 3V</text>
<text x="88.1" y="192.8">=</text>
</g>
<g font-size="1.8" fill="#006464">
<text x="45.3" y="19.9">+3.3V</text>
<text x="73.3" y="19.9">+3.3V</text>
<text x="234.5" y="22.5">+3.3V</text>
<text x="29.1" y="27.5">U10</text>
<text x="52.1" y="29.4">100n_50V</text>
<text x="52.1" y="26.9">C28</text>
<text x="62.9" y="29.4">100n_50V</text>
<text x="68.5" y="26.9">C29</text>
<text x="139.3" y="26.3">+3.3V</text>
<text x="229.8" y="29.4">C53</text>
<text x="17.6" y="30.1">MCS1802GS-05</text>
<text x="28.4" y="35.2">IP+</text>
<text x="90.7" y="33.9">U11</text>
<text x="149.9" y="33.2">R8</text>
<text x="149.9" y="35.8">100K</text>
<text x="159.9" y="33.9">MCP6004-SL</text>
<text x="164.5" y="31.3">U5A</text>
<text x="179.7" y="35.2">R14</text>
<text x="224.2" y="32">100n_50V</text>
<text x="36.4" y="36.1" transform="rotate(-90 36.4 36.1)">VCC</text>
<text x="37.1" y="40.2">VIOUT</text>
<text x="45.6" y="36.4">GND2</text>
<text x="73.6" y="36.4">GND2</text>
<text x="82.7" y="40.2">+</text>
<text x="85.8" y="36.4">MCP6001T-OT</text>
<text x="86" y="41.1" transform="rotate(-90 86 41.1)">V+</text>
<text x="99" y="40.2">330R</text>
<text x="100.3" y="37.7">R2</text>
<text x="129" y="39.6">100n_50V</text>
<text x="134.5" y="37.1">C30</text>
<text x="149.9" y="40.9">R9</text>
<text x="161.4" y="37.7">+</text>
<text x="179.7" y="37.7">10R</text>
<text x="234.8" y="39">GND2</text>
<text x="244" y="40.2">+</text>
<text x="247.2" y="41.1" transform="rotate(-90 247.2 41.1)">V+</text>
<text x="259.1" y="40.2">100R</text>
<text x="259.7" y="37.7">R57</text>
<text x="28.4" y="45.3">IP-</text>
<text x="36.4" y="42.8">FILTER</text>
<text x="36.4" y="46.5" transform="rotate(-90 36.4 46.5)">GND</text>
<text x="52.1" y="45.9">C37</text>
<text x="86" y="45.6" transform="rotate(-90 86 45.6)">V-</text>
<text x="111.8" y="45.9">C36</text>
<text x="149.9" y="43.4">100K</text>
<text x="191.8" y="45.9">1u_25V</text>
<text x="191.8" y="43.4">C31</text>
<text x="247.2" y="45.6" transform="rotate(-90 247.2 45.6)">V-</text>
<text x="252" y="46.6">U14</text>
<text x="271.8" y="45.9">C62</text>
<text x="52.1" y="48.5">22n_50V</text>
<text x="111.8" y="48.5">100n_50V</text>
<text x="139.6" y="50.4">GND2</text>
<text x="185.3" y="52.9">GND2</text>
<text x="247.5" y="49.1">MCP6561-OT</text>
<text x="271.8" y="48.5">1n_50V</text>
<text x="26.3" y="59.3">+3.3V</text>
<text x="32.9" y="55.5">GND2</text>
<text x="45.6" y="55.5">GND2</text>
<text x="82.4" y="55.5">GND2</text>
<text x="105.3" y="55.5">GND2</text>
<text x="164.4" y="58">R10</text>
<text x="172" y="58">R12</text>
<text x="179.7" y="58">R15</text>
<text x="187.3" y="58">R17</text>
<text x="194.2" y="56.1">R19</text>
<text x="194.2" y="58.6">10K</text>
<text x="209.6" y="58.6">1n_50V</text>
<text x="209.6" y="56.1">C32</text>
<text x="222.8" y="58">U5B</text>
<text x="243.7" y="55.5">GND2</text>
<text x="246.9" y="59.3">U5C</text>
<text x="265.3" y="55.5">GND2</text>
<text x="56.7" y="61.8">+3.3V</text>
<text x="86.1" y="65.6">MCP6567-SN</text>
<text x="90.2" y="63.1">U12A</text>
<text x="105" y="64.4">+3.3V</text>
<text x="163.8" y="60.6">680K</text>
<text x="171.4" y="60.6">680K</text>
<text x="179.1" y="60.6">680K</text>
<text x="186.7" y="60.6">680K</text>
<text x="216" y="63.1">+</text>
<text x="218.4" y="60.6">MCP6004-SL</text>
<text x="242.5" y="61.8">MCP6004-SL</text>
<text x="244" y="65.6">+</text>
<text x="259.1" y="65.6">100R</text>
<text x="259.7" y="63.1">R21</text>
<text x="21.5" y="70.1">C38</text>
<text x="36.4" y="69" transform="rotate(-90 36.4 69)">V+</text>
<text x="36.8" y="70.1">U12C</text>
<text x="67.3" y="68.8">R55</text>
<text x="67.3" y="71.3">10K</text>
<text x="83.9" y="68.2">+</text>
<text x="110.5" y="71.3">R53</text>
<text x="139.3" y="68.2">+3.3V</text>
<text x="164.4" y="72">R11</text>
<text x="172" y="72">R13</text>
<text x="179.7" y="72">R16</text>
<text x="187.3" y="72">R18</text>
<text x="271.8" y="71.3">C35</text>
<text x="15.9" y="72.6">100n_50V</text>
<text x="36.4" y="73.5" transform="rotate(-90 36.4 73.5)">V-</text>
<text x="36.8" y="72.6">MCP6567-SN</text>
<text x="52" y="76.4">C39</text>
<text x="67.3" y="76.4">R54</text>
<text x="110.5" y="73.9">10K</text>
<text x="149.5" y="77.9" transform="rotate(-90 149.5 77.9)">V+</text>
<text x="163.8" y="74.5">680K</text>
<text x="171.4" y="74.5">680K</text>
<text x="179.1" y="74.5">680K</text>
<text x="186.7" y="74.5">680K</text>
<text x="219" y="73.3">R20</text>
<text x="219" y="75.8">10K</text>
<text x="246.9" y="77.1">U5D</text>
<text x="271.8" y="73.9">100n_50V</text>
<text x="26.6" y="83.4">GND2</text>
<text x="46.4" y="79">100n_50V</text>
<text x="67.3" y="79">18K</text>
<text x="83.9" y="80.9">+</text>
<text x="129" y="81.5">100n_50V</text>
<text x="134.5" y="79">C34</text>
<text x="149.5" y="82.4" transform="rotate(-90 149.5 82.4)">V-</text>
<text x="149.9" y="79">U5E</text>
<text x="149.9" y="81.5">MCP6004-SL</text>
<text x="242.5" y="79.6">MCP6004-SL</text>
<text x="244" y="83.4">+</text>
<text x="259.1" y="83.4">100R</text>
<text x="259.7" y="80.9">R22</text>
<text x="265.3" y="80.9">GND2</text>
<text x="67.3" y="84">R56</text>
<text x="67.3" y="86.6">10K</text>
<text x="86.1" y="89.8">MCP6567-SN</text>
<text x="90.1" y="87.2">U12B</text>
<text x="219" y="88.5">C33</text>
<text x="271.8" y="89.1">C41</text>
<text x="57" y="93.6">GND2</text>
<text x="139.6" y="92.3">GND2</text>
<text x="217.5" y="91">1n_50V</text>
<text x="271.8" y="91.7">100n_50V</text>
<text x="265.3" y="98.7">GND2</text>
<text x="61.8" y="111.4">INA381A2IDGS</text>
<text x="66.7" y="108.8">U2A</text>
<text x="80.6" y="112.6">R39</text>
<text x="43.2" y="119.6">20mR</text>
<text x="43.2" y="117.1">R46</text>
<text x="63.6" y="115.2">+</text>
<text x="80" y="115.2">330R</text>
<text x="92.7" y="123.4">100n_50V</text>
<text x="92.7" y="120.9">C44</text>
<text x="86.3" y="130.4">GND2</text>
<text x="224.4" y="126.6">+3.3V</text>
<text x="124.1" y="135.5">+3.3V</text>
<text x="214.1" y="136.1">100n_50V</text>
<text x="219.6" y="133.6">C47</text>
<text x="80.6" y="141.8">R44</text>
<text x="108.8" y="143.1">INA381A2IDGS</text>
<text x="113.6" y="140.6">U2B</text>
<text x="129.5" y="142.5">R45</text>
<text x="179.6" y="141.8">4M7</text>
<text x="179.7" y="139.3">R47</text>
<text x="187.2" y="141.8">4M7</text>
<text x="187.3" y="139.3">R48</text>
<text x="194.8" y="141.8">4M7</text>
<text x="194.9" y="139.3">R49</text>
<text x="224.7" y="143.1">GND2</text>
<text x="236.9" y="140.6">MCP6001T-OT</text>
<text x="242.5" y="138">U7</text>
<text x="250.8" y="141.8">R51</text>
<text x="80" y="144.4">330R</text>
<text x="110.6" y="146.9">IN</text>
<text x="129.5" y="145">10K</text>
<text x="195.5" y="148.8">R50</text>
<text x="233.8" y="144.4">+</text>
<text x="237.1" y="149.7" transform="rotate(-90 237.1 149.7)">V-</text>
<text x="237.1" y="145.2" transform="rotate(-90 237.1 145.2)">V+</text>
<text x="251.4" y="144.4">1K</text>
<text x="92.7" y="150.1">C45</text>
<text x="92.7" y="152.6">10n_50V</text>
<text x="110.6" y="152">REF</text>
<text x="116.4" y="151" transform="rotate(-90 116.4 151)">RST</text>
<text x="194.3" y="151.4">100K</text>
<text x="262.9" y="150.1">C46</text>
<text x="262.9" y="152.6">100n_50V</text>
<text x="39" y="159.6">+3.3V</text>
<text x="86.3" y="159.6">GND2</text>
<text x="199.3" y="159.6">GND2</text>
<text x="233.6" y="159.6">GND2</text>
<text x="256.4" y="159.6">GND2</text>
<text x="91" y="164.7">+3.3V</text>
<text x="28.6" y="172.9">100n_50V</text>
<text x="35.4" y="170.4">C9</text>
<text x="49.1" y="173.9" transform="rotate(-90 49.1 173.9)">GND V+</text>
<text x="49.5" y="170.4">U2C</text>
<text x="49.5" y="172.9">INA381A2IDGS</text>
<text x="99.1" y="171.7">R42</text>
<text x="78.2" y="178">100n_50V</text>
<text x="83.7" y="175.5">C43</text>
<text x="99.1" y="174.2">10K</text>
<text x="99.1" y="179.3">R43</text>
<text x="39.3" y="183.7">GND2</text>
<text x="99.1" y="181.8">100K</text>
<text x="91.3" y="188.8">GND2</text>
</g>
<g font-size="1.8" fill="#725600">
<text x="14.2" y="35.2">I_{GRID,P}</text>
<text x="14.1" y="45.3">I_{GRID,M}</text>
<text x="115.8" y="42.8">I_{GRID,SENS}</text>
<text x="272" y="42.8">ZCD</text>
<text x="153.7" y="63.1">L_{GRID}</text>
<text x="153.4" y="68.2">N_{GRID}</text>
<text x="272" y="68.2">V_{GRID,SENS1}</text>
<text x="115.8" y="77.1">I_{GRID,~{ALERT}}</text>
<text x="272" y="86">V_{GRID,SENS2}B</text>
<text x="14.1" y="112.6">I_{INV,P}</text>
<text x="133.5" y="117.7">I_{INV,SENS}</text>
<text x="13.9" y="122.8">I_{INV,M}</text>
<text x="133.5" y="149.5">I_{INV,~{ALERT}}</text>
<text x="274.5" y="146.9">V_{BUS,SENS}</text>
<text x="133.5" y="155.8">I_{INV,~{ALERT},RST}</text>
</g>
<g font-size="1.8" fill="#a90000">
<text x="26" y="34">1</text>
<text x="35.3" y="31.2" transform="rotate(-90 35.3 31.2)">8</text>
<text x="43.7" y="41.7">6</text>
<text x="43.7" y="39.1">7</text>
<text x="80.6" y="39.1">3</text>
<text x="84.8" y="36.9" transform="rotate(-90 84.8 36.9)">5</text>
<text x="93.3" y="41.7">1</text>
<text x="159.3" y="41.7">2</text>
<text x="159.3" y="36.6">3</text>
<text x="172" y="39.1">1</text>
<text x="241.9" y="39.1">3</text>
<text x="246.1" y="36.9" transform="rotate(-90 246.1 36.9)">5</text>
<text x="254.6" y="41.7">1</text>
<text x="26" y="44.2">3</text>
<text x="80.6" y="44.2">4</text>
<text x="241.9" y="44.2">4</text>
<text x="35.3" y="49" transform="rotate(-90 35.3 49)">5</text>
<text x="84.8" y="48.3" transform="rotate(-90 84.8 48.3)">2</text>
<text x="246.1" y="48.3" transform="rotate(-90 246.1 48.3)">2</text>
<text x="35.3" y="64.8" transform="rotate(-90 35.3 64.8)">8</text>
<text x="213.9" y="62">5</text>
<text x="226.6" y="64.5">7</text>
<text x="81.8" y="67.1">3</text>
<text x="94.5" y="69.6">1</text>
<text x="213.9" y="67.1">6</text>
<text x="241.9" y="69.6">9</text>
<text x="254.6" y="67.1">8</text>
<text x="35.3" y="76.3" transform="rotate(-90 35.3 76.3)">4</text>
<text x="81.8" y="72.1">2</text>
<text x="148.3" y="73.7" transform="rotate(-90 148.3 73.7)">4</text>
<text x="81.8" y="79.8">5</text>
<text x="94.5" y="82.3">7</text>
<text x="241.3" y="82.3">12</text>
<text x="81.8" y="84.8">6</text>
<text x="148.3" y="85.8" transform="rotate(-90 148.3 85.8)">11</text>
<text x="241.3" y="87.4">13</text>
<text x="254" y="84.8">14</text>
<text x="60.9" y="119.1">10</text>
<text x="61.5" y="114">1</text>
<text x="74.2" y="116.6">9</text>
<text x="231.7" y="143.3">3</text>
<text x="236" y="141" transform="rotate(-90 236 141)">5</text>
<text x="108.5" y="145.8">8</text>
<text x="121.8" y="148.3">3</text>
<text x="231.7" y="148.3">4</text>
<text x="244.4" y="145.8">1</text>
<text x="108.5" y="150.9">7</text>
<text x="115.3" y="153.7" transform="rotate(-90 115.3 153.7)">4</text>
<text x="236" y="152.5" transform="rotate(-90 236 152.5)">2</text>
<text x="48" y="165.2" transform="rotate(-90 48 165.2)">2</text>
<text x="48" y="176.6" transform="rotate(-90 48 176.6)">5</text>
</g>
<g font-size="1.8" fill="#0f0f0f">
<text x="48.3" y="39">I_{GRID,OUT}</text>
<text x="188.2" y="39">+1.65V_{REF}</text>
</g>
<g font-size="1.8" fill="#009600">
<text x="229.2" y="64.4">V_{GRID,OUT}10</text>
<text x="170.7" y="144.4">V_{BUS}</text>
</g>
</svg>
